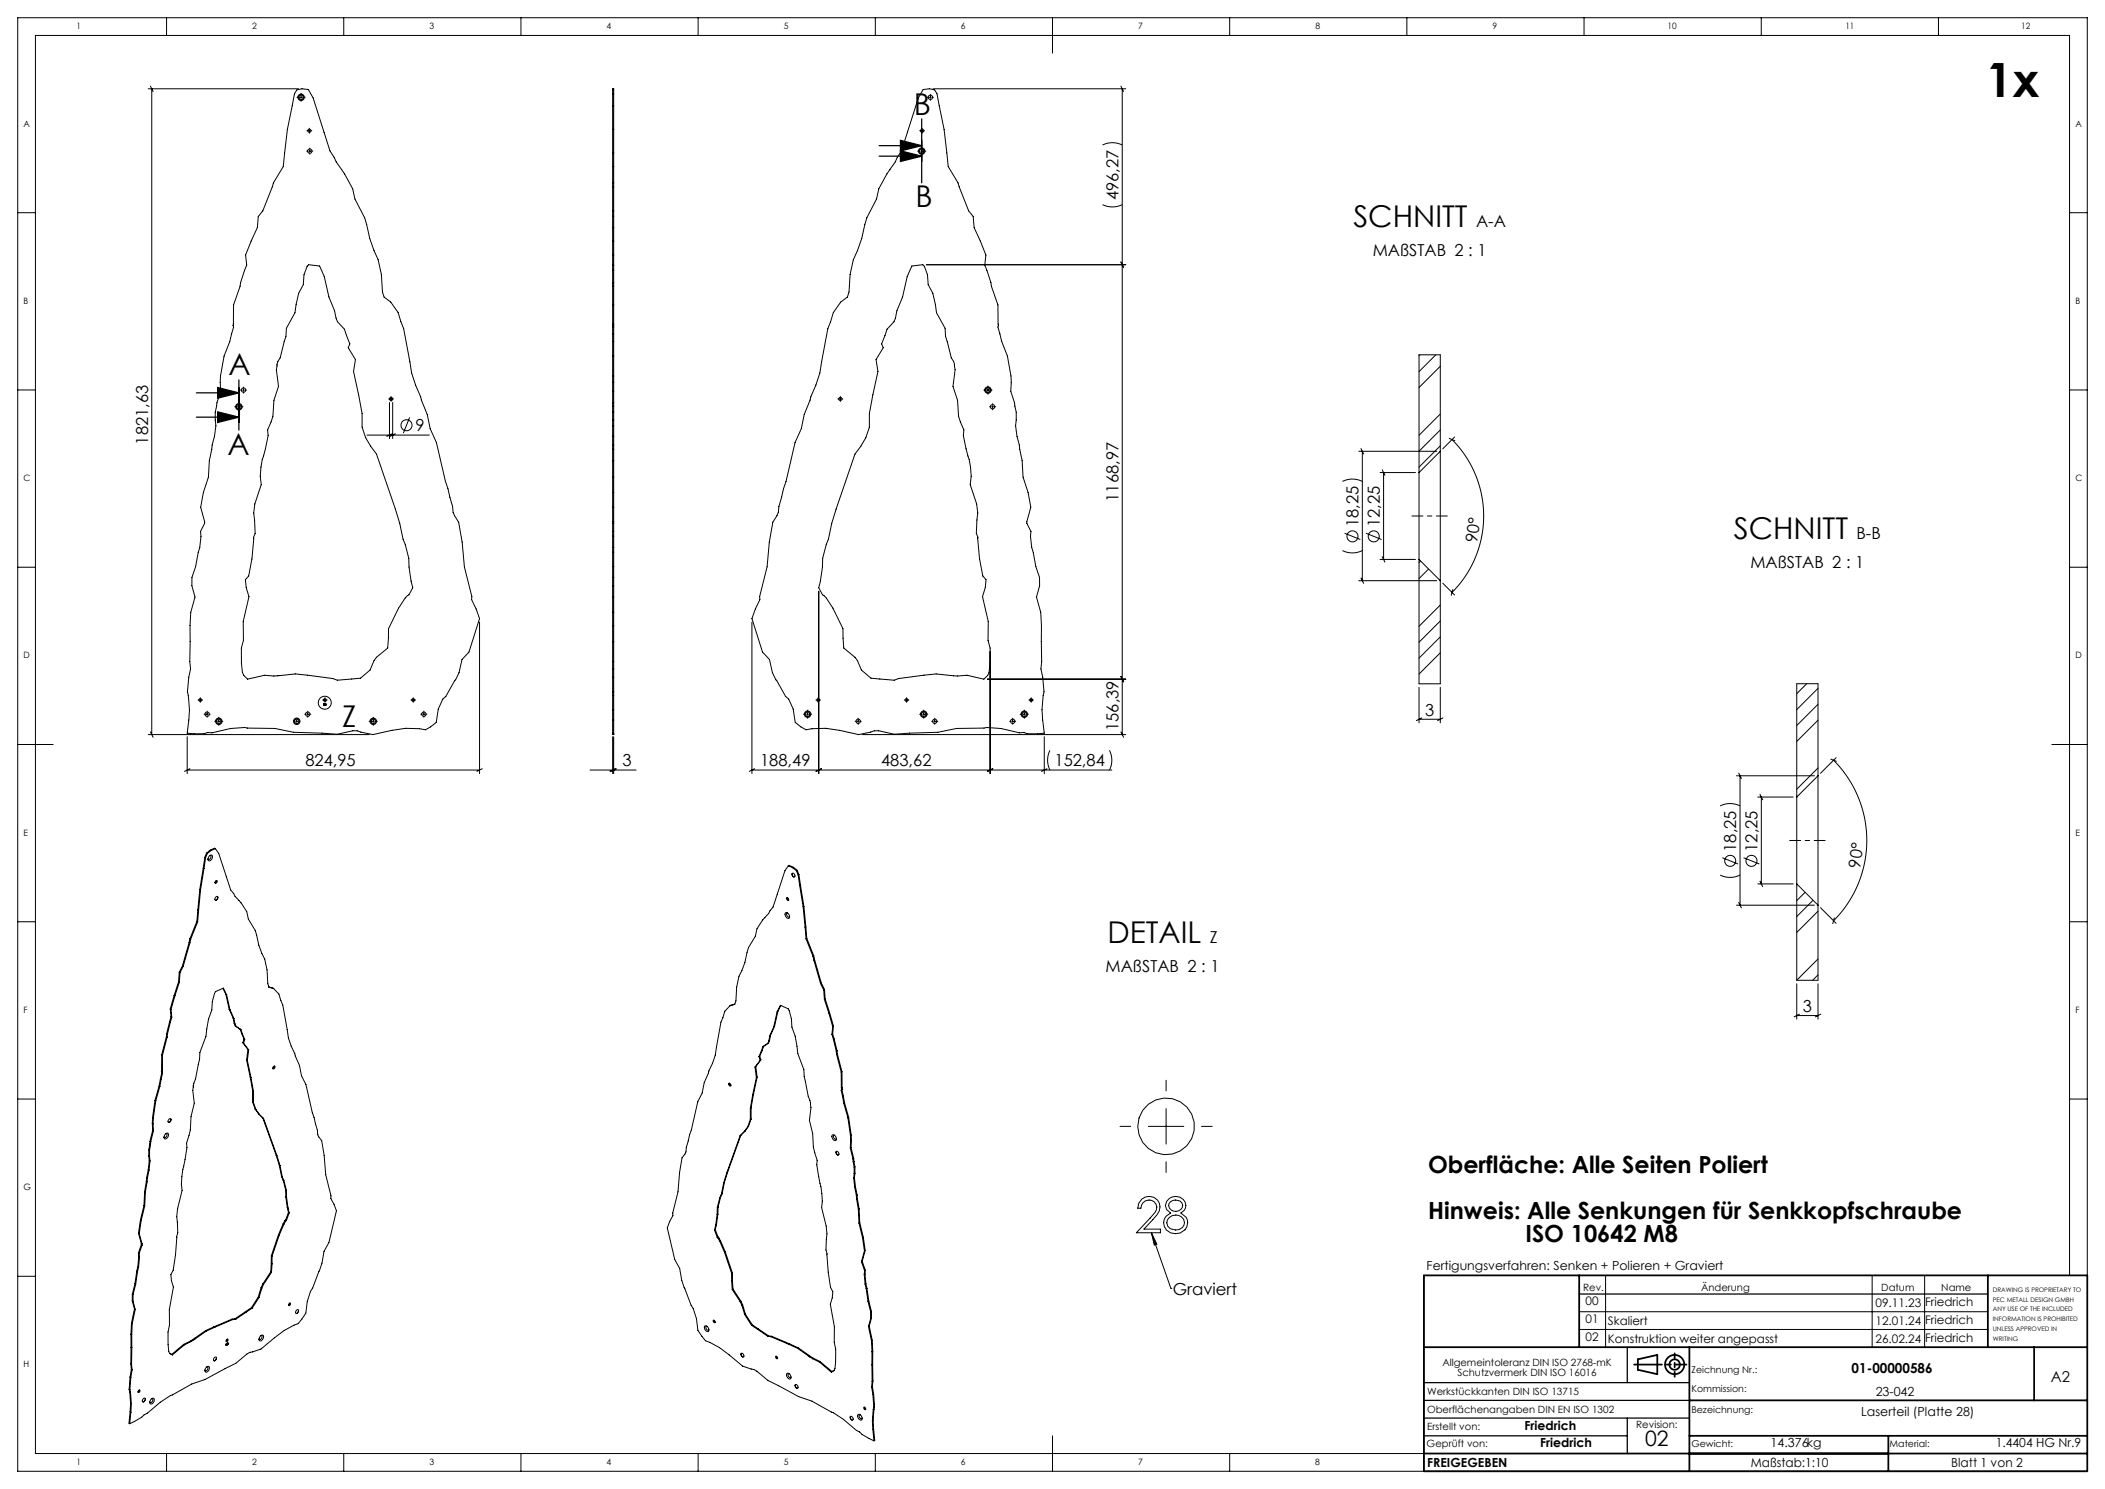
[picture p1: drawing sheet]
<svg xmlns="http://www.w3.org/2000/svg" width="594mm" height="420mm" viewBox="0 0 594 420" stroke-linecap="round" stroke-linejoin="round" font-family="sans-serif">
<g fill="none" stroke="#000" stroke-width=".28">
<path d="M47 5v5M97 5v5M147 5v5M197 5v5M247 5v5M297 5v10M347 5v5M397 5v5M447 5v5M497 5v5M547 5v5M41.8 25h42.4"/>
<path d="M42.4 24.3l.8 1.5M42.8 25v182.2M83.8 25.3l1.4-.3 1.8 .3 1.4 2.3 4.7 15 1.8 3.1 2.3 3.4 2.3 4.1 .7 3 2.7 5.2 1.4 5.8 2.4 6.1 .9 4.2 .3 4.9 .5 1.4 1.9 1.4 2.1 3 1.5 4.5 2.3 12.5 1.1 3.4 3.3 8.3 .8 4 1.7 3.9 2.6 11 2 7.1 .2 1.6 1.5 2.8 1 5.6 .6 7 2.1 8.4v.8l1.3 2.7 .9 2.7-3 9.4-1.9 2.1-.9 3.7-3.7 6.8-.8 .7-1.3 2.8-.6 3.8-3 2-1.7-.3-3.9-.1-3.9 .6-5.4 1.2-4.4-1.1h-1.2l-4.4 1-12.4-.5-5.2-1.1-7.8-.1-.8-.2-4 .3-5.2 1.2-1.2-.1-1 .4-4.8-.2a28 28 0 0 0 .1-11.7l.4-4.1 .5-2.3-.2-2.1 .2-13.9 1.2-4.3-.9-3.2 .1-2.3 1-3.1 1.2-5.4 .3-3.1-.1-1.4 1.1-2.3-1.1-4.5 .8-4.2 1.4-4.3 .3-4.7 1.4-6.8 .4-3a14.4 14.4 0 0 1 .3-6.5l1.1-3.2a26.2 26.2 0 0 1 2.5-14.1l1.1-4.1-.1-.4 .1-5.8 3.7-11.2-.3-2.9 3.3-7.7 .3-3.1 1.3-1.6 3-7.9 2.7-4.6a120.6 120.6 0 0 1 3.2-20.6zM83.8 27.4h.7M84.7 27.4h.5M85 26.3v.6M85 27.2v.5M85 27.9v.7M85.5 27.4h.6M86.6 36.9h.2M87 36.9h.5M87.3 36.2v.2"/>
<path d="M87.3 36.6v.5M87.3 37.4v.2M87.8 36.9h.2M172.9 25h.3v182.2h-.3zM172.9 36.5h.3M172.9 29.8h.3M172.9 26.4h.3M172.9 25.3h.3M259.5 36.9h.2M260 36.9h.5M260.2 36.2v.2M260.2 36.6v.5"/>
<path d="M260.2 37.4v.2M260.5 25.3l1.8-.3 1.4 .3 .7 1.1a120.5 120.5 0 0 1 3.2 20.6l2.7 4.6 3.1 7.9 1.2 1.6 .3 3.1 3.3 7.7-.3 2.9 3.7 11.2 .1 5.8-.1 .4 1.1 4.1a26.2 26.2 0 0 1 2.5 14.1 24.2 24.2 0 0 1 1.6 8.1l-.2 1.6 .4 3 1.4 6.8 .3 4.7 1.4 4.3 .8 4.2-1.1 4.5 1.1 2.3-.1 1.4 .3 3.1 1.2 5.4 1 3.1 .1 2.3-.9 3.2 1.2 4.3 .2 13.9-.2 2.1 .5 2.3 .4 4.1a28 28 0 0 0 .1 11.7l-4.8 .2-1-.4-1.2 .1-5.2-1.2-4-.3-.8 .2-7.8 .1-5.2 1.1-12.4 .5-4.4-1h-1.2l-4.4 1.1-5.4-1.2-3.9-.6-3.9 .1-1.7 .3-3-2-.6-3.8-1.2-2.8-.9-.7-3.7-6.8-.9-3.7-1.9-2.1-3-9.4 .9-2.7 1.3-2.7v-.8l2.1-8.4 .6-7 1-5.6 1.5-2.8 .2-1.6 2-7.1 2.6-11 1.7-3.9 .8-4 3.3-8.3 1.2-3.4 2.2-12.5 1.6-4.5 2-3 1.9-1.4 .5-1.4 .3-4.9 .9-4.2 2.4-6.1 1.4-5.8 2.7-5.2 .7-3 2.3-4.1 2.3-3.4 1.8-3.1 4.7-15zM260.7 36.9h.2M261.7 27.4h.3M262.3 27.4h.5M262.5 26.6v.3M262.5 27.2v.5M262.5 27.9v.4M263 27.4h.4M263.3 25h54.4M316.3 24.3l.8 1.5M316.7 25v182.2"/>
<path d="M5 60h5M86.5 42.6h.4M87.2 42.6h.5M87.4 41.8v.3M87.4 42.4v.5M87.4 43.1v.4M87.9 42.6h.4M172.9 59.5h.3M172.9 52.7h.3M172.9 51.6h.3M172.9 47h.3M172.9 43.1h.3"/>
<path d="M258.9 42.6h.7M259.8 42.6h.5M260.1 41.5v.6M260.1 42.4v.5M260.1 43.1v.7M260.6 42.6h.7M311.1 57.7a6.2 6.2 0 0 0 5.6 0M311.1 40.9a6.2 6.2 0 0 1 5.6 0M584 60h5M87.1 74.7l3.1 .3 1.3 3 1.3 5.8 1.6 3.9 .4 2 .4 1.1 2 2.1 1.5 4.1-.4 1.1 2 3.3-.5 3.4 2.4 11.8a14.3 14.3 0 0 0 4 11.5l6.6 19.5 .9 4.5 .6 1.4 1.1 4v2.4l1.1 5.9-1.1 2-1.1 .9-1.8 2.8-2.9 5.8-.2 5.5-3.2 2.6-.7 1-1.1 2.6-2.7 2.3-6.5 .6-1.3-.5-10.6-1.3-6 .6-2.7-.2-4.7 1.1-1.1-1.1-.4-.8-.3-2.6v-4.3l.6-2.1-.1-5.4 1.7-7-.8-2.6-.2-2.2 .9-1 .9-4.8 .4-6.1 .5-1.1-.4-5.8 .3-2.6 1.8-5.4a20 20 0 0 1 1.2-10.1l.8-3.7-.2-1.7 1.5-3.8 .3-4.5 1.3-3.9-.6-4.7a5.3 5.3 0 0 1 1.1-3.4l1.6-6.1 .1-2.2 2.4-4.4 1.1-5.5 1.3-2.4 .2-2.8 .9-2.4zM172.9 79.7h.3M172.9 76.3h.3"/>
<path d="M172.9 74.8h.3M172.9 71.9h.3M172.9 68h.3M172.9 64.2h.3M172.9 61.1h.3M257.3 75l3.1-.3 .4 .4 .9 2.4 .2 2.8 1.3 2.4 1.1 5.5 2.4 4.4 .1 2.2 1.6 6.1a5.3 5.3 0 0 1 1.1 3.4l-.6 4.7 1.3 3.9 .3 4.5 1.5 3.8-.2 1.7 .8 3.7a20.9 20.9 0 0 1 1.2 10.1l1.8 5.4 .3 2.6-.4 5.8 .5 1.1 .4 6.1 .9 4.8 .9 1-.2 2.2-.8 2.6 1.7 7-.1 5.4 .6 2.1v4.3l-.3 2.6-.4 .8-1.1 1.1-4.7-1.1a29.6 29.6 0 0 1-8.7-.4l-10.6 1.3-1.3 .5-6.5-.6-2.7-2.3-1.1-2.6-.7-1-3.2-2.6-.2-5.5-2.9-5.8-1.8-2.8-1.1-.9-1.1-2 1.1-5.9v-2.4l1.1-4 .6-1.4 .9-4.5 6.6-19.5a14.3 14.3 0 0 0 4-11.5l2.4-11.8-.5-3.4 2-3.3-.4-1.1 1.5-4.1 2-2.2 .4-1 .4-2 1.6-3.9 1.3-5.8zM261.4 74.7h56.3M316.3 73.9l.8 1.5M172.9 96.3h.3M172.9 94.2h.3M172.9 92.2h.3M172.9 91.8h.3"/>
<path d="M172.9 91.4h.3M172.9 86h.3M172.9 80.8h.3M5 110h5M66.2 114.7h.7M67.2 114.7h.5M67.4 113.6v.6M67.4 114.5v.5M67.4 115.2v.7M67.9 110h.3M67.9 114.7h.7M68.5 110h.5"/>
<path d="M68.7 109.2v.3M68.7 109.8v.5M68.7 110.5v.4M69.2 110h.4M109.7 112.5h.2M109.9 113.5v10.2M110.1 112.5h.5M110.4 111.8v.2M110.4 112.3v.5M110.4 113v.2M110.8 113.5v10.2M110.9 112.5h.2"/>
<path d="M115.6 117.7l-1.8 4.5M172.9 118.5h.3M172.9 116.3h.3M172.9 114.6h.3M172.9 113.6h.3M172.9 110.4h.3M172.9 107.9h.3M172.9 106h.3M172.9 100.5h.3M236.4 112.5h.2M236.9 112.5h.5M237.1 111.8v.2"/>
<path d="M237.1 112.3v.5M237.1 113v.2M237.6 112.5h.2M277.6 110h.7M278.5 110h.5M278.8 108.9v.6M278.8 109.8v.5M278.8 110.5v.7M279.2 114.7h.4M279.3 110h.6M279.8 114.7h.5M280.1 113.9v.3"/>
<path d="M280.1 114.5v.5M280.1 115.2v.4M280.6 114.7h.4M400.7 100.1l-.3 .2M405.2 100.1l-4.8 4.7M406.4 116.8l-6 6M406.4 103.3l-6 6M584 110h5M103.6 122.7h17.6M110.7 122.3l-1.6 .8M111.6 122.3l-1.6 .8M172.9 138.9h.3"/>
<path d="M172.9 134.6h.3M172.9 129.9h.3M172.9 126.7h.3M172.9 125.6h.3M172.9 123.1h.3M172.9 120.1h.3M378.8 135.8a6.3 6.3 0 0 1 5.6 0M383.4 127.3h22M384 126.5l.8 1.6M384.4 127.3v36.5M389.4 133.3h10M390 132.5l.8 1.6"/>
<path d="M390.4 133.3v24.5M400.4 133.3v24.5M406.4 121.3l-6 6M406.4 125.8l-6 6M406.4 127.3v-27.2h-6v33.2M406.4 127.3v36.5M406.4 127.3l-6 6M408.9 123.7l1.6 .6M409.7 124a30.5 30.5 0 0 1 0 43.1M410.4 123.3l-3.3 3.3M5 160h5M172.9 159.8h.3"/>
<path d="M172.9 155.8h.3M172.9 154.4h.3M172.9 151.3h.3M172.9 149.9h.3M172.9 147.6h.3M172.9 143.1h.3M172.9 147.2h.3M378.8 155.3a6.3 6.3 0 0 0 5.6 0M379.4 150.4l4.5 1.8M385.4 150.4l4.5 1.8M389.4 157.8h10M390 157l.8 1.6"/>
<path d="M400.4 157.8v35.1h6v-29.1M400.4 157.8l6 6M400.9 158.3l-.5 .4M584 160h5M135.3 175.5v42.7M172.9 176.4h.3M172.9 172.7h.3M172.9 168.4h.3M172.9 165.2h.3M172.9 162.9h.3M212.2 175.5v42.7M231 166.8v51.4"/>
<path d="M383.4 163.8h22M384 163l.8 1.6M403.1 160.5l-2.7 2.7M406.4 170.7l-6 6M406.4 175.2l-6 6M406.4 179.6l-6 6M407.1 164.5l3.3 3.3M410 166.3l-.5 1.6M55.9 197.5h.1M56.3 197.5h.5M56.5 196.8v.2M56.5 197.2v.5"/>
<path d="M56.5 198v.1M57 197.5h.2M91 197.5h.2M91.4 197.5h.5M91.5 198.7v-.2l-.2 .1 .2-.2 .1 .3-.3 .3h.3l-.2-.1M91.7 198.6v-.1a.24 .24 0 0 1 .3 .2 .24 .24 0 0 1-.2 .3M91.7 198.6l.1 .4M91.7 196.8v.2M91.7 197.2v.5M91.7 198v.1M92.2 197.5h.1M116 197.5h.1"/>
<path d="M116.4 197.5h.5M116.6 196.8v.2M116.6 197.2v.5M116.6 198v.1M117.1 197.5h.2M172.9 195.1h.3M172.9 191h.3M172.9 196.2h.3M172.9 188.7h.3M172.9 186.6h.3M172.9 181h.3M230.2 197.5h.2"/>
<path d="M230.6 197.5h.5M230.9 196.8v.2M230.9 197.2v.5M230.9 198v.1M231.4 197.5h.1M255.2 197.5h.1M255.6 197.5h.5M255.8 196.8v.2M255.8 197.2v.5M255.8 198v.1M256.3 197.5h.2M278.6 191.6h39.1"/>
<path d="M279.4 183.8v34.4M290.3 197.5h.2M290.7 197.5h.5M291 196.8v.2M291 197.2v.5M291 198v.1M291.5 197.5h.1M316.3 190.8l.8 1.5M400.4 193.9v10M406.4 184.1l-6 6M406.4 193.9v10M509.8 192.9l-2.8 2.8"/>
<path d="M513 194.2l-6 6M513 198.7l-6 6M5 210h10M41.8 207.2h62.4M42.4 206.4l.8 1.6M52.8 207.8v10.4M52.8 217.2h82.5M53.6 216.8l-1.5 .8M57.6 201.5h.4M58.2 201.5h.5M58.5 200.6v.4M58.5 201.2v.5"/>
<path d="M58.5 202v.3M59 201.5h.3M60.6 203.5h.6M61.5 203.5h.5M61.7 202.3v.7M61.7 203.2v.5M61.7 204v.6M62.2 203.5h.7M82.9 203.5h.3M83.5 203.5h.5M83.7 202.6v.4M83.7 203.2v.5"/>
<path d="M83.7 204v.3M84.2 203.5h.4M86 201.5h.3M86.6 201.5h.5M86.8 200.6v.4M86.8 201.2v.5M86.8 202v.3M87.3 201.5h.4M104.2 203.5h.6M105.1 203.5h.5M105.3 202.3v.7M105.3 203.2v.5"/>
<path d="M105.3 204v.6M105.8 203.5h.7M118.7 201.5h.4M119.4 201.5h.5M119.6 200.6v.4M119.6 201.2v.5M119.6 202v.3M120.1 201.5h.4M136.1 216.8l-1.5 .8M166.5 217.2h13M172.9 207.8v10.4M172.9 206.8h.3"/>
<path d="M172.9 203.1h.3M172.9 207h.3M172.9 200.2h.3M172.9 207.1h.3M173.2 207.8v10.4M173.6 216.8l-1.5 .8M173.9 216.8l-1.5 .8M212.2 217.2h101.5M212.9 216.8l-1.5 .8M226.7 201.5h.7M227.6 201.5h.5M227.9 200.3v.7"/>
<path d="M227.9 201.2v.5M227.9 202v.6M228.4 201.5h.7M231.8 216.8l-1.5 .8M241.3 203.5h.4M241.9 203.5h.5M242.2 202.6v.4M242.2 203.2v.5M242.2 204v.3M242.7 203.5h.3M243.3 207.2h74.4M259.5 201.5h.7"/>
<path d="M260.4 201.5h.5M260.7 200.3v.7M260.7 201.2v.5M260.7 202v.6M261.2 201.5h.6M262.9 203.5h.4M263.5 203.5h.5M263.8 202.6v.4M263.8 203.2v.5M263.8 204v.3M264.3 203.5h.3M280.2 216.8l-1.6 .8"/>
<path d="M284.9 203.5h.4M285.5 203.5h.5M285.8 202.6v.4M285.8 203.2v.5M285.8 204v.3M286.3 203.5h.3M287.9 201.5h.6M288.8 201.5h.5M289 200.3v.7M289 201.2v.5M289 202v.6M289.5 201.5h.7"/>
<path d="M294.7 207.8v10.4M295.4 216.8l-1.5 .8M296.3 211.7a6.2 6.2 0 0 0 0 5.5M313.1 211.7a6.2 6.2 0 0 1 0 5.5M316.3 206.4l.8 1.6M400.4 202.9h6M401.2 202.5l-1.5 .8M407.2 202.5l-1.5 .8M490 218.8h22M490.6 218.1l.8 1.5M491 218.8v36.5M513 218.8v-25.9h-6v31.9"/>
<path d="M513 218.8v36.5M513 218.8l-6 6M513 216.6l-6 6M513 203.1l-6 6M516.6 214.1l1.6 .6M517.4 214.4a32 32 0 0 1 0 45.3M518.1 213.7l-4.4 4.4M579 210h10M59.3 239.8l.2 .1M59.3 239.8l-1 .9M59.5 239.9l-1 .9M60.8 239.4l-1.3 .5"/>
<path d="M60.8 239.4l.9 1.4 3.4 10.2 1.2 1.8 1.7 1.9 1.6 2.4 .5 2.1 1.9 3.2 1 4.2 1.7 3.9 .7 3.1 .2 3.9 .3 1 1.3 .3M60.8 239.4l-.2-.1-1.3 .5M485.4 227.3a6.3 6.3 0 0 1 5.6 0M496 224.8h10M496.6 224.1l.8 1.5M497 224.8v24.5M507 224.8v24.5M5 260h5M55.6 259.9l.2 .1M55.6 259.9l-2 4.9M55.8 256.6l.2 .1M55.8 256.6l-.2 3.3"/>
<path d="M56 256.7l-.2 3.3M56.4 250.9l.2 .1M56.4 250.9l-.6 5.7M56.6 251l-.6 5.7M57.4 244.8l.2 .2M57.4 244.8l-1 6.1M57.6 245l-1 6M57.8 241.8l.2 .2M57.8 241.8l-.4 3M58 242l-.4 3M58.3 240.7l.2 .1M58.3 240.7l-.5 1.1"/>
<path d="M58.5 240.8l-.5 1.2M59.1 241.5a.52 .52 0 0 1 .8-.2 .52 .52 0 0 1 0 .8l-.1 .2a.61 .61 0 0 1-.9 .5 .61 .61 0 0 1 0-1.1zM59.2 241.3a.52 .52 0 0 1 .2 .8 .52 .52 0 0 1-.7 .1M60.8 248.5a.29 .29 0 0 1 .5 0 .29 .29 0 0 1-.1 .4 .3 .3 0 0 1-.5 .2 .3 .3 0 0 1 .1-.5zM60.9 253a.4 .4 0 0 1 .7 .1 .4 .4 0 0 1-.3 .6 .38 .38 0 0 1-.6 .2 .38 .38 0 0 1 0-.6zM61.1 248.3l-.4 .7M61.5 253l-.5 .9M221.6 257.5a.95 .95 0 0 1 1 .5 .95 .95 0 0 1-.1 1.1l-.8-.6zM222 253.2l.5 .2a.32 .32 0 0 1 .1 .4 .32 .32 0 0 1-.4 .2 .32 .32 0 0 1-.2-.4zM222.2 253.2l.4 .7M222.3 257.6a.52 .52 0 0 0-.2 .7 .52 .52 0 0 0 .7 .2M222.5 244.2l-1 1.4-3.4 10.3-1.2 1.8-1.7 1.8-1.6 2.5-.4 2.1-2 3.2-1 4.1-1.7 4-.6 3-.2 3.9-.4 1"/>
<path d="M222.5 244.2l1.2 .6M222.5 244.2l.2-.1 1.2 .6M223.5 246.5l.5 .9M223.6 246.3h.3l.3 .4a.41 .41 0 0 1 0 .7 .41 .41 0 0 1-.6-.4zM223.7 244.8l1 .8M223.9 244.7l-.2 .1M223.9 244.7l1.1 .8M224.7 245.6l.5 1.2M225 245.5l-.3 .1M225 245.5l.4 1.2M225.2 246.8l.5 3M225.4 246.7l-.2 .1"/>
<path d="M225.4 246.7l.5 3M225.7 249.8l.9 6M225.9 249.7l-.2 .1M225.9 249.7l.9 6M226.6 255.8l.6 5.8M226.8 255.7l-.2 .1M226.8 255.7l.6 5.7M485.4 246.8a6.3 6.3 0 0 0 5.6 0M486 241.9l4.5 1.8M490 255.3h22M490.6 254.6l.8 1.5M492 241.9l4.5 1.8"/>
<path d="M496 249.3h10M496.6 248.6l.8 1.5M507 249.3v27.2h6v-21.2M507 249.3l6 6M507.1 249.4l-.1 .2M509.4 251.7l-2.4 2.3M511.6 253.9l-4.6 4.6M513 257l-6 6M513.7 256l4.4 4.4M517.6 258.9l-.4 1.6M584 260h5M50.4 276.9l.2 .2"/>
<path d="M50.4 276.9l-1.3 3.9M50.6 274.3l.2 .1M50.6 274.3l-.2 2.6M50.6 277.1l-1.2 3.8M50.8 274.4l-.2 2.7M51.5 272.5l.2 .1M51.5 272.5l-.9 1.8M51.7 272.6l-.9 1.8M53.4 265.8l.2 .2M53.4 265.8l-1.9 6.7M53.6 266l-1.9 6.6M53.6 264.8l.2 .1"/>
<path d="M53.6 264.8l-.2 1M53.8 264.9l-.2 1.1M55.8 260l-2 4.9M62.9 278.8l.8 1.7M75.9 278.4l1.3 .4M77.2 278.8l1.5 1.6 1.1 3.1 1.6 9.3 3.1 7.7 .6 3 1.2 2.4 1.8 8 1.5 4.9 .1 1.3 1.1 1.6 .7 4.2 .4 5.4 1.5 6v.8l1.5 3.4-2.1 9-1.4 2.5a34 34 0 0 1-3.8 11.3l-.9 2.8-.4 3.3-2.1 2.9-4 2-6.5 5.2-3.2 .9-.8 .5-3.2 2.6-8.7 4.6-3.7 1.3a47.6 47.6 0 0 0-12.5 8.2l-.9 .5-.7 .7-3.4 1.8M227.2 261.6l.3 3.2M227.4 261.4l-.2 .2M227.4 261.4l.3 3.3M227.5 264.8l1.9 4.9M227.7 264.7l-.2 .1M227.7 264.7l1.9 4.9"/>
<path d="M229.4 269.7l.2 1.1M229.6 269.6l-.2 .1M229.6 269.6l.3 1.1M229.6 270.8l1.9 6.6M229.9 270.7l-.3 .1M229.9 270.7l1.9 6.6M231.5 277.4l.9 1.8M231.8 277.3l-.3 .1M231.8 277.3l.9 1.8M232.4 279.2l.2 2.7M232.7 279.1l-.3 .1M232.7 279.1l.1 2.7"/>
<path d="M507 277.5v10M513 277.5v10M513 270.5l-6 6M513 275l-1.5 1.5M45.6 297.5l.3 .1M45.6 297.5v4.4M45.9 297.6l-.1 4.4M46.9 292.4l.3 .2M46.9 292.4l-1.3 5.1M47 291.6l.2 .1M47 291.6l-.1 .8M47.2 292.6l-1.3 5"/>
<path d="M47.2 291.7v.9M47.8 288.3l.2 .1M47.8 288.3l-.8 3.3M48 284.6l.3 .1M48 284.6l.3 2.2M48 288.4l-.8 3.3M48.3 284.7l.2 2.2M48.3 286.8l.2 .1M48.3 286.8l-.5 1.5M48.5 286.9l-.5 1.5M49.1 280.8l.3 .1M49.1 280.8l-1.1 3.8"/>
<path d="M49.4 280.9l-1.1 3.8M63.7 280.5l.3 .1M63.7 280.5l1 4.2M64 280.6l-1-1.9-2.2 1-.3 .5-.6 2.3-.1 2.4-1 2.5-.7 4.9-1.7 4.6a46 46 0 0 1-1.9 9.4l-.1 1.3 .4 3.6-.9 3.7-.2 3.8-1.1 3.8 .2 1.2-.6 3.4a23.9 23.9 0 0 0-.8 8.7l-1.3 5.2-.2 2.2a11.4 11.4 0 0 1 0 5.9l-.4 4.9-.6 4.3-.7 1.2 .2 1.7 .5 1.8-1.1 6.4v4.3a16 16 0 0 0 .1 8.1l.8 .4M64 280.6l.9 4.2M64.7 284.7l.2 .1M64.7 284.7l1.1 2.5M64.9 284.8l1.1 2.5M65.8 287.2l.2 .1M65.8 287.2l.3 1.5M66 287.3l.3 1.5M66.1 288.7l.2 .1"/>
<path d="M66.1 288.7l.3 .7M66.3 288.8l.3 .7-.2-.1M66.4 289.4l1.6 1M68 290.4l.4 1.3M68 290.4l-.2-.1 .4 1.2M68.2 291.5l.2 .2M68.2 291.5l.6 1.6M68.4 291.7l.7 1.5M68.5 294.1l.2 .2M68.5 294.1l1.5 1.9M68.7 294.3l1.5 1.8M68.8 293.1l.3 .1"/>
<path d="M68.8 293.1l-.3 1M69.1 293.2l-.4 1.1M69.6 299l.2 .1M69.6 299l1 4.8M69.8 299.1l1 4.8M70 296l.2 .1M70 296l-.4 3M70.2 296.1l-.4 3M206 283.7l-1.5 1.5-1.1 3.1-1.6 9.3-3.1 7.8-.5 2.9-1.3 2.5-1.8 7.9-1.4 4.9-.1 1.3-1.1 1.7-.7 4.1-.5 5.5-1.5 6 .1 .7-1.6 3.4 2.1 9 1.4 2.5a34 34 0 0 0 3.8 11.3l.9 2.9 .4 3.2 2.2 3 3.9 1.9 6.6 5.2 3.1 1 .9 .5 3.1 2.6 8.7 4.6 3.7 1.2a47.6 47.6 0 0 1 12.6 8.3l.9 .4 .7 .7 3.3 1.8M206.2 283.6l-.2 .1M207.4 283.2l-1.4 .5M214.2 298l.3 1.1"/>
<path d="M214.4 297.9l-.2 .1M214.4 297.9l.3 1.1M214.5 299.1l-1.4 1.9M214.7 299l-.2 .1M214.7 299l-1.4 1.9M214.8 296.5l-.6 1.5M215 296.4l-.2 .1M215 296.4l-.6 1.5M215.3 295.3l-.5 1.2M215.5 295.1l-.2 .2M215.5 295.1l-.5 1.3M216.6 294.3l-1.3 1"/>
<path d="M216.9 294.2l-.3 .1M216.9 294.2l-1.4 .9M216.9 293.7l-.3 .6M217.1 293.6l-.2 .1M217.1 293.6l-.2 .6M217.2 292.1l-.3 1.6M217.4 292l-.2 .1M217.4 292l-.3 1.6M218.4 289.6l-1.2 2.5M218.6 289.5l-.2 .1M218.6 289.5l-1.2 2.5M219.3 285.4l.9-1.8 2.2 .9 .3 .6 .6 2.3 .2 2.3 .9 2.6 .7 4.9 1.7 4.5a46 46 0 0 0 1.9 9.4l.1 1.3-.4 3.6 .9 3.8 .2 3.7 1.1 3.8-.1 1.3 .5 3.3a23.9 23.9 0 0 1 .9 8.7l1.2 5.2 .3 2.2a11.4 11.4 0 0 0-.1 5.9l.4 4.9 .7 4.3 .6 1.2-.1 1.8-.6 1.8 1.1 6.3v4.4a16 16 0 0 1-.1 8l-.7 .4"/>
<path d="M219.3 285.4l-.9 4.2M219.5 285.3l-.2 .1M219.5 285.3l-.9 4.2M220.3 283.6l-.8 1.7M232.6 281.9l1.3 3.8M232.8 281.8l-.2 .1M232.8 281.8l1.3 3.8M233.9 285.7l1.1 3.9M234.1 285.6l-.2 .1M234.1 285.6l1.1 3.8M234.8 291.8l.4 1.4M235 291.6l-.2 .2"/>
<path d="M235 291.6l.4 1.5M235 289.6l-.2 2.2M235.2 293.2l.8 3.3M235.2 289.4l-.2 .2M235.2 289.4l-.2 2.2M235.4 293.1l-.2 .1M235.4 293.1l.8 3.3M236 296.5l.1 .9M236.1 297.4l1.3 5M236.2 296.4l-.2 .1M236.2 296.4l.1 .9M236.3 297.3l-.2 .1"/>
<path d="M236.3 297.3l1.3 5M507 286.5h6M507.8 286.1l-1.5 .7M513.8 286.1l-1.5 .7M5 310h5M43 316.9l.2 .1M43 316.9l.1 2M43 315.3l.3 .2M43 315.3v1.6M43.1 318.9l.2 .1M43.1 318.9l-.8 3M43.2 317l.1 2"/>
<path d="M43.3 315.5l-.1 1.5M43.3 319l-.8 3M43.7 310.4l.3 .1M43.7 310.4l-.7 4.9M44 310.5l-.7 5M44.9 306.3l.2 .2M44.9 306.3l-1.2 4.1M45.1 306.5l-1.1 4M45.3 304.4l.2 .1M45.3 304.4l-.4 1.9M45.5 304.5l-.4 2M45.5 302.3l.2 .1"/>
<path d="M45.5 302.3l.2 .3M45.6 301.9l.2 .1M45.6 301.9l-.1 .4M45.7 302.6l.2 .1M45.7 302.6l-.4 1.8M45.7 302.4l.2 .3M45.8 302l-.1 .4M45.9 302.7l-.4 1.8M46.7 319.9a.52 .52 0 0 1 .8-.2 .52 .52 0 0 1 0 .8l-.1 .2a.61 .61 0 0 1-.9 .5 .61 .61 0 0 1 0-1zM46.8 319.8a.52 .52 0 0 1 .2 .7 .52 .52 0 0 1-.7 .2M47.7 315.7a.4 .4 0 0 1 .6 0 .4 .4 0 0 1-.2 .6 .38 .38 0 0 1-.6 .3 .38 .38 0 0 1 0-.7zM48.3 315.7l-.5 .9"/>
<path d="M70.6 303.8l.2 .1M70.6 303.8l.7 3.9M70.8 303.9l.7 3.9M71.3 307.7l.2 .1M71.3 310.8l.2 .1M71.3 307.7v3.1M71.3 310.8l.7 2M71.5 310.9l.7 2.1M71.5 307.8v3.1M72 312.8l.2 .2M72 312.8l1 1.4M72.2 313l1 1.3"/>
<path d="M73 314.2l.2 .1M73 314.2l1.2 1.2M73.2 314.3l1.2 1.2M74.2 315.4l.2 .1M74.2 315.4l3.7 10.5M74.4 315.5l3.7 10.5M77.2 300.9a.29 .29 0 0 1 .4-.1 .29 .29 0 0 1-.1 .5 .3 .3 0 0 1-.5 .2 .3 .3 0 0 1 .1-.5zM77.4 300.7l-.4 .7M205.7 305.6l.5 .2a.32 .32 0 0 1 .1 .4 .32 .32 0 0 1-.4 .2 .32 .32 0 0 1-.2-.4zM205.9 305.5l.3 .7M210 319.2l-1.1 1.1M210.2 319.1l-.2 .1"/>
<path d="M210.2 319.1l-1.1 1.1M211 317.8l-1 1.4M211.2 317.7l-.2 .1M211.2 317.7l-1 1.4M211.7 312.6v3.2M211.7 315.8l-.7 2M211.9 312.5l-.2 .1M211.9 315.7l-.2 .1M211.9 312.5v3.2M211.9 315.7l-.7 2M212.4 308.7l-.7 3.9M212.6 308.6l-.2 .1"/>
<path d="M212.6 308.6l-.7 3.9M213.1 301l.3 2.9M213.3 300.9l-.2 .1M213.3 300.9l.4 2.9M213.4 303.9l-1 4.8M213.7 303.8l-.3 .1M213.7 303.8l-1.1 4.8M237.4 307.5l.4 1.8M237.4 302.4v4.5M237.4 306.9l.1 .3M237.5 307.2l-.1 .3M237.6 307.4l-.2 .1"/>
<path d="M237.6 307.4l.4 1.8M237.6 302.3l-.2 .1M237.6 302.3v4.4M237.6 306.7l-.2 .2M237.6 306.7l.1 .4M237.7 307.1l-.2 .1M237.7 307.1l-.1 .3M237.8 309.3l.3 2M238 309.2l-.2 .1M238 309.2l.3 2M238.1 311.3l1.2 4M238.3 311.2l-.2 .1"/>
<path d="M238.3 311.2l1.2 4M239.3 315.3l.7 5M239.5 315.2l-.2 .1M239.5 315.2l.7 5M316.1 317.7h3M324.1 317.7h10M329.1 304.7v3M329.1 312.7v10M339.1 317.7h3M584 310h5M40.8 336.1l.2 .2M40.8 336.1l-.2 3.9"/>
<path d="M41 336.3l-.2 3.9M41.3 333.2l.2 .2M41.3 333.2l-.5 2.9M41.4 332.2l.2 .2M41.4 332.2l-.1 1M41.5 333.4l-.5 2.9M41.6 332.4l-.1 1M41.8 330l.2 .1M41.8 330l-.4 2.2M42 326.1l.2 .1M42 326.1l.1 1.2M42 324.3l.2 .1"/>
<path d="M42 324.3v1.8M42 330.1l-.4 2.3M42.1 327.3l.2 .2M42.1 327.3l-.3 2.7M42.2 326.2l.1 1.3M42.2 324.4v1.8M42.3 322.7l.2 .2M42.3 322.7l-.3 1.6M42.3 321.9l.2 .1M42.3 321.9v.8M42.3 327.5l-.3 2.6M42.5 322.9l-.3 1.5"/>
<path d="M42.5 322v.9M77.9 325.9l.2 .1M77.9 325.9l.9 2.7M78.1 326l.9 2.8M78.8 328.6l.2 .2M78.8 328.6l.7 3.3M79 328.8l.7 3.2M79.5 331.9l.2 .1M79.5 331.9l.4 1M79.7 332l.4 1M79.9 332.9l.2 .1M79.9 332.9l.7 2.8"/>
<path d="M80.1 333l.7 2.8M80.6 335.7l.2 .1M80.6 335.7l.1 1.9M80.7 337.6l.2 .2M80.7 337.6l.4 3M80.8 335.8l.1 2M80.9 337.8l.4 3M203.1 337.8l-.7 2.8M203.3 337.7l-.2 .1M203.3 337.7l-.7 2.8M203.6 336.9l-.5 .9M203.8 336.7l-.2 .2"/>
<path d="M203.8 336.7l-.5 1M204.2 333.6l-.6 3.3M204.4 333.5l-.2 .1M204.4 333.5l-.6 3.2M205.1 330.8l-.9 2.8M205.3 330.7l-.2 .1M205.3 330.7l-.9 2.8M208.9 320.3l-3.8 10.5M209.1 320.2l-.2 .1M209.1 320.2l-3.8 10.5M234.9 320.2a.95 .95 0 0 1 .9 .4 .95 .95 0 0 1-.1 1.1l-.8-.5zM235.5 320.2a.52 .52 0 0 0-.2 .8 .52 .52 0 0 0 .7 .1"/>
<path d="M235.9 324.9l.5 .9M236 324.8h.4l.2 .3a.41 .41 0 0 1 0 .7 .41 .41 0 0 1-.6-.4zM239.9 323.8l.8 3.1M240 320.3v1.5M240 321.8l-.1 2M240.2 323.7l-.3 .1M240.2 323.7l.7 3.1M240.2 320.2l-.2 .1M240.2 320.2l.1 1.5M240.3 321.7l-.3 .1M240.3 321.7l-.1 2M240.7 326.9l.1 .8"/>
<path d="M240.8 327.7l.2 1.6M240.9 332.3l.3 2.6M240.9 326.8l-.2 .1M240.9 326.8l.1 .8M241 327.6l-.2 .1M241 327.6l.2 1.5M241 329.3v1.8M241 331.1l-.1 1.2M241.1 332.2l-.2 .1M241.1 332.2l.3 2.6M241.2 334.9l.5 2.3M241.2 329.1l-.2 .2"/>
<path d="M241.2 329.1v1.8M241.2 330.9l-.2 .2M241.2 330.9l-.1 1.3M241.4 334.8l-.2 .1M241.4 334.8l.5 2.3M241.7 337.2v1M241.7 338.2l.5 2.9M241.9 337.1l-.2 .1M241.9 337.1v1M241.9 338.1l-.2 .1M241.9 338.1l.5 2.9M322.2 338.2a3.1 3.1 0 0 1 4.3 .1 3.1 3.1 0 0 1 0 4.3l-3.7 4.1h4.7v1h-6.8l5.2-5.7a2.22 2.22 0 0 0-1.1-3.5 2.22 2.22 0 0 0-2.9 2.3h-.9l.3-1.4z"/>
<path d="M329.1 327.7v3M330 338a2.83 2.83 0 0 1 3.2-.2 2.83 2.83 0 0 1 1.3 3l-.4 .6-.9 .8 1.5 1.2a3.1 3.1 0 0 1-3 4.6 3 3 0 0 1-3.2-2.3 3 3 0 0 1 1.8-3.5l-1.1-1-.3-1.2 .3-1.1zM330.3 339a2.17 2.17 0 0 1 3.4 1 2.02 2.02 0 0 1-1.9 1.7 2.02 2.02 0 0 1-2-1.7zM5 360h5M38.6 358.6l.2 .1M38.6 358.6l-.5 3.5M38.8 358.7l-.5 3.5M38.9 357.2l.2 .2M38.9 357.2l-.3 1.4M39.1 353.5l.2 .1M39.1 353.5v1M39.1 347.9l.2 .1"/>
<path d="M39.1 347.9l.8 2.8M39.1 357.4l-.3 1.3M39.1 354.5l.3 .2M39.1 354.5l-.2 2.7M39.3 353.6l.1 1.1M39.3 348l.8 2.9M39.4 354.7l-.3 2.7M39.6 344.2l.2 .1M39.6 344.2l-.5 3.7M39.8 344.3l-.5 3.7M39.9 351.1l.2 .2M39.9 351.1l-.8 2.4"/>
<path d="M39.9 350.7l.2 .2M39.9 350.7v.4M40.1 351.3l-.8 2.3M40.1 350.9v.4M40.6 340l.2 .2M40.6 340l-1 4.2M40.8 340.2l-1 4.1M76.4 358.8l.2 .1M76.4 358.8l-2.2 3.4M76.5 356.4l.3 .1M76.5 356.4l-.1 2.4M76.6 354.2l.2 .1"/>
<path d="M76.6 354.2l-.1 2.2M76.6 358.9l-2.2 3.4M76.8 356.5l-.2 2.4M76.8 354.3v2.2M78.6 348.3l.2 .1M78.6 348.3l-2 5.9M78.8 348.4l-2 5.9M79.9 345.2l.2 .1M79.9 345.2l-1.3 3.1M80.1 345.3l-1.3 3.1M80.4 344.4l.2 .1M80.4 344.4l-.5 .8"/>
<path d="M80.6 344.5l-.5 .8M80.6 344l.3 .2M80.6 344l-.2 .4M80.9 344.2l-.3 .3M81.1 340.6l.2 .2M81.1 340.6l.3 1.4M81.3 340.8l.3 1.3M81.4 342l.2 .1M81.4 342l-.8 2M81.6 342.1l-.7 2.1M201.6 346.9l.8 2.1M201.8 346.8l-.2 .1"/>
<path d="M201.8 346.8l.8 2.1M202 345.6l-.4 1.3M202.2 345.5l-.2 .1M202.2 345.5l-.4 1.3M202.4 342.6l-.4 3M202.4 349l.3 .3M202.4 340.6v2M202.6 342.5l-.2 .1M202.6 342.5l-.4 3M202.6 348.9l-.2 .1M202.6 348.9l.3 .3M202.6 340.5l-.2 .1"/>
<path d="M202.6 340.5v2M202.7 349.3l.4 .9M202.9 349.2l-.2 .1M202.9 349.2l.4 .9M203.1 350.2l1.4 3.1M203.3 350.1l-.2 .1M203.3 350.1l1.4 3M204.5 353.3l2 5.9M204.7 353.1l-.2 .2M204.7 353.1l2 5.9M206.5 359.2v2.1M206.7 359l-.2 .2"/>
<path d="M206.7 359v2.2M242.2 341.1l.2 3.9M242.4 345l1 4.1M242.4 341l-.2 .1M242.4 341l.2 3.9M242.6 344.9l-.2 .1M242.6 344.9l1 4.1M243.1 355.7l.1 .4M243.2 356.1l.8 2.3M243.4 355.6l-.3 .1M243.4 355.6v.4M243.4 356l-.2 .1"/>
<path d="M243.4 356l.8 2.3M243.4 349.1l.5 3.7M243.6 349l-.2 .1M243.6 349l.5 3.7M243.9 359.5l.2 2.7M243.9 352.8l-.8 2.9M244 358.4l-.1 1.1M244.1 359.4l-.2 .1M244.1 359.4l.2 2.7M244.1 352.7l-.2 .1M244.1 352.7l-.7 2.9M244.2 358.3l-.2 .1"/>
<path d="M244.2 358.3l-.1 1.1M324.9 347.7l1.5 3.3-.7 .2zM324.9 347.7l5.5 15.7M329.9 343.5a2.55 2.55 0 0 1 2.6-.7 2.55 2.55 0 0 1 1.8 2 2.27 2.27 0 0 1-2.6 2.2l-1.5-.4a1.92 1.92 0 0 1-.3-3.1zM401.8 359.7v55.3M453.1 359.7v20.3M528.3 359.7v20.3M543.1 359.7v20.3M584 359.7v-349.7h-574v400h391.8M589 359.7v-354.7h-584v410h584M37 376.3l.2 .2M37 376.3v3.7"/>
<path d="M37.1 373.2l.2 .1M37.1 373.2l-.1 3.1M37.2 376.5v3.6M37.3 373.3l-.1 3.2M37.3 367l.2 .1M37.3 367l.6 2.2M37.3 365l.3 .2M37.3 365v2M37.5 367.1l.7 2.2M37.6 365.2l-.1 1.9M37.9 369.2l.3 .1M37.9 369.2l-.8 4"/>
<path d="M38.1 362.1l.2 .1M38.1 362.1l-.8 2.9M38.2 369.3l-.9 4M38.3 362.2l-.7 3M51.8 379.2l.2 .1M51.8 379.2l-3.4 2.9M52 379.3l-3.3 2.9M53.7 378.3l.2 .1M53.7 378.3l-1.9 .9M53.9 378.4l-1.9 .9M54.5 377.8l.2 .1M54.5 377.8l-.8 .5"/>
<path d="M54.7 377.9l-.8 .5M54.9 377.5l.3 .1M54.9 377.5l-.4 .3M55.2 377.6l-.5 .3M58 375.4l.2 .1M58 375.4l-3.1 2.1M58.2 375.5l-3 2.1M60.4 374.2l.2 .2M60.4 374.2l-2.4 1.2M60.6 374.4l-2.4 1.1M63.8 379.2h.1M63.9 379.4h.1"/>
<path d="M63.9 379l-.1 .2M63.9 379l.1 .1M63.9 379h.1M64 379.2h.1M64 379.2l-.2 .3 .2-.2M64 379h.1M64 377.8a.22 .22 0 0 1 .3-.1 .22 .22 0 0 1 0 .4v.1a.28 .28 0 0 1-.4 .2 .28 .28 0 0 1 0-.5zM64 379.1l-.1 .1M64 379v.2M64 379l-.2 .2M64 379.3h.1M64.1 379.2h.1"/>
<path d="M64.1 379h.1M64.1 379l.1 .3M64.2 377.7l-.4 .6M64.2 379.3h-.1M64.2 379.3h.1M64.2 378.9l-.1 .1M64.2 378.9h.1M64.2 378.8l-.1 .2M64.2 378.8l.1 .1M64.2 379l-.1 .2M64.2 379l.1 .1M64.2 379h.1"/>
<path d="M64.3 378.9l-.2 .1M64.3 378.8v.1M64.3 379.1l-.2 .1M64.3 379.2h.1M64.3 379.2l-.1 .1M64.3 379v.1M64.3 378.9l-.1 .1M64.3 378.9h.1M64.3 379.1h.1M64.3 379.1v.1M65.5 372.1l.2 .1M65.5 372.1l-5.1 2.1"/>
<path d="M65.7 372.2l-5.1 2.2M66.3 372l.3 .1M66.3 372l-.8 .1M66.6 372.1l-.9 .1M69.2 370l.2 .2M69.2 370l-2.9 2M69.4 370.2l-2.8 1.9M71 368.8l.2 .2M71 368.8l-1.8 1.2M71.2 369l-1.8 1.2M72.9 365.9l.2 .1M72.9 365.9l-1.9 2.9"/>
<path d="M73.1 366l-1.9 3M73.5 376.9a.52 .52 0 0 1 .8-.2 .52 .52 0 0 1 0 .8l-.1 .2a.61 .61 0 0 1-.9 .5 .61 .61 0 0 1 0-1.1zM73.6 376.7a.52 .52 0 0 1 .2 .8 .52 .52 0 0 1-.7 .1M73.7 363.2l.2 .2M73.7 363.2l-.8 2.7M73.9 363.4l-.8 2.6M74.2 362.2l.2 .1M74.2 362.2l-.5 1M74.4 362.3l-.5 1.1M81.6 367.7a.22 .22 0 0 1 .3-.1 .22 .22 0 0 1 .1 .3l-.1 .1a.28 .28 0 0 1-.4 .2 .28 .28 0 0 1 0-.5zM81.8 367.5l-.4 .6M83.7 369.6a.4 .4 0 0 1 .6 0 .4 .4 0 0 1-.2 .6 .38 .38 0 0 1-.6 .2 .38 .38 0 0 1 0-.6z"/>
<path d="M84.3 369.6l-.6 .9M198.9 374.1a.95 .95 0 0 1 1 .4 .95 .95 0 0 1-.1 1.1l-.9-.6zM199.5 374.1a.52 .52 0 0 0-.2 .7 .52 .52 0 0 0 .7 .2M201.3 372.4l.4 .2a.26 .26 0 0 1 .1 .3 .26 .26 0 0 1-.3 .2l-.2-.4zM201.5 372.4l.3 .6M206.5 361.3l.1 2.4M206.6 363.7l2.3 3.4M206.7 361.2l-.2 .1M206.7 361.2l.1 2.4M206.8 363.6l-.2 .1M206.8 363.6l2.3 3.4M208.9 367.1l.5 1.1"/>
<path d="M209.1 367l-.2 .1M209.1 367l.5 1.1M209.4 368.2l.7 2.6M209.6 368.1l-.2 .1M209.6 368.1l.8 2.6M210.1 370.8l1.9 3M210.4 370.7l-.3 .1M210.4 370.7l1.9 3M212 373.8l1.8 1.2M212.3 373.7l-.3 .1M212.3 373.7l1.7 1.2M213.8 375l2.9 1.9"/>
<path d="M214 374.9l-.2 .1M214 374.9l2.9 1.9M216.7 376.9l.9 .2M216.9 376.8l-.2 .1M216.9 376.8l.9 .1M217.6 377.1l5 2.1M217.8 376.9l-.2 .2M217.8 376.9l5 2.2M222.6 379.2l2.5 1.1M222.8 379.1l-.2 .1M222.8 379.1l2.5 1.1M244.1 362.2l.3 1.3"/>
<path d="M244.3 362.1l-.2 .1M244.3 362.1l.3 1.3M244.4 363.5l.5 3.6M244.6 363.4l-.2 .1M244.6 363.4l.6 3.5M244.9 367.1l.8 2.9M245.1 374.2l.8 4M245.2 366.9l-.3 .2M245.2 366.9l.7 3M245.3 374.1l-.2 .1M245.3 374.1l.8 4M245.7 370v1.9"/>
<path d="M245.7 371.9l-.6 2.3M245.9 369.9l-.2 .1M245.9 369.9v1.9M245.9 371.8l-.2 .1M245.9 371.8l-.6 2.3M245.9 378.2l.2 3.1M246.1 378.1l-.2 .1M246.1 378.1l.2 3.1M330.4 363.4h.1M445.6 375h115.3M445.6 370h115.3M36.4 391.9l.3 .1"/>
<path d="M36.4 391.9l.2 .7M36.6 392.6l.2 .2M36.6 392.6l.2 3.2M36.7 392l.1 .8M36.7 388.4l.2 .1M36.7 388.4l-.3 3.5M36.7 398.2l.2 .2M36.7 398.2l-.3 3.3 .2 .1M36.8 392.8l.3 3.1M36.8 395.8l.3 .1M36.8 395.8l-.1 2.4M36.9 384.7l.2 .1"/>
<path d="M36.9 384.7l.2 1.6M36.9 388.5l-.2 3.5M36.9 398.4l-.3 3.2M37 380l.2 .1M37 380l-.1 4.7M37.1 395.9l-.2 2.5M37.1 386.3l.2 .1M37.1 386.3l-.4 2.1M37.1 384.8l.2 1.6M37.2 380.1l-.1 4.7M37.3 386.4l-.4 2.1M39.1 392.2a.22 .22 0 0 1 .3-.1 .22 .22 0 0 1 .1 .3l-.1 .1a.28 .28 0 0 1-.4 .3 .28 .28 0 0 1 .1-.5z"/>
<path d="M39.3 392.1l-.3 .6M40.4 394.5a.4 .4 0 0 1 .7 .1 .4 .4 0 0 1-.3 .6 .38 .38 0 0 1-.6 .2 .38 .38 0 0 1 .1-.6zM41 394.6l-.5 .9M42.7 394.7a.52 .52 0 0 1 .8-.2 .52 .52 0 0 1-.1 .8v.2a.61 .61 0 0 1-.9 .5 .61 .61 0 0 1 0-1.1zM42.8 394.5a.52 .52 0 0 1 .2 .8 .52 .52 0 0 1-.7 .1M47.9 381.8l.5 .3M48.4 382.1l.3 .1M58.2 385.7a.52 .52 0 0 1 .8-.2 .52 .52 0 0 1 0 .8l-.1 .2a.61 .61 0 0 1-.9 .5 .61 .61 0 0 1 0-1zM58.3 385.6a.52 .52 0 0 1 .3 .7 .52 .52 0 0 1-.8 .2M60.5 382.9a.4 .4 0 0 1 .7 .1 .4 .4 0 0 1-.3 .6 .38 .38 0 0 1-.6 .2 .38 .38 0 0 1 0-.6zM61.1 383l-.5 .9M209.1 381.9l.5 .9"/>
<path d="M209.2 381.7h.2l.4 .4a.41 .41 0 0 1-.1 .7 .41 .41 0 0 1-.5-.4zM218.9 382.6l.4 .2a.26 .26 0 0 1 .2 .3 .26 .26 0 0 1-.3 .2l-.3-.4zM219.1 382.6l.3 .5M222 387.4a.95 .95 0 0 1 1 .5 .95 .95 0 0 1-.1 1.1l-.8-.6zM222.7 387.5a.52 .52 0 0 0-.2 .7 .52 .52 0 0 0 .7 .2M224.4 390.7l.5 .9M224.4 390.5h.3l.4 .4a.41 .41 0 0 1-.1 .7 .41 .41 0 0 1-.6-.4zM225.1 380.3l3 2.1M225.3 380.2l3.4 2.4M225.3 380.2l-.2 .1M228.1 382.4l.4 .3M228.3 382.3l-.2 .1"/>
<path d="M228.5 382.7l.8 .6M228.7 382.6l-.2 .1M228.7 382.6l.8 .5M229.3 383.3l1.9 .9M229.5 383.1l-.2 .2M229.5 383.1l1.9 .9M231.2 384.2l3.4 2.8M231.4 384l3.4 2.9-.2 .1M231.4 384l-.2 .2M239.9 399.7l.5 .9M240 399.5h.3l.3 .4a.41 .41 0 0 1 0 .7 .41 .41 0 0 1-.6-.4zM242.1 399a.95 .95 0 0 1 1 .5 .95 .95 0 0 1-.1 1.1l-.8-.6z"/>
<path d="M242.8 399.1a.52 .52 0 0 0-.3 .7 .52 .52 0 0 0 .8 .2M243.8 396.9l.4 .2a.26 .26 0 0 1 .1 .3 .26 .26 0 0 1-.3 .2l-.2-.3zM243.9 396.9l.4 .6M246 391.2l.3 2.2M246 385l.1 4.6M246.1 381.3l-.1 3.7M246.1 389.6l-.1 1.6M246.2 391.1l-.2 .1M246.2 391.1l.3 2.1M246.2 384.9l-.2 .1M246.2 384.9l.1 4.6M246.3 381.2l-.2 .1"/>
<path d="M246.3 381.2l-.1 3.7M246.3 393.4l.3 3.5M246.3 389.5l-.2 .1M246.3 389.5l-.1 1.6M246.4 397.6l-.2 3.2M246.5 393.2l-.2 .2M246.5 393.2l.3 3.5M246.6 396.9l-.2 .7M246.6 397.5l-.2 .1M246.6 397.5l-.2 3.1M246.8 396.7l-.2 .2M246.8 396.7l-.2 .8"/>
<path d="M47 410v5M97 410v5M147 410v5M197 410v5M246.2 400.8l.1 2.4M246.3 403.2l.3 3.2M246.4 400.6l-.2 .2M246.4 400.6l.1 2.5M246.5 403.1l-.2 .1M246.5 403.1l.3 3.2-.2 .1M247 410v5M297 405v10"/>
<path d="M347 410v5"/>
<circle cx="85" cy="27.4" r=".61"/>
<circle cx="85" cy="27.4" r=".91"/>
<circle cx="87.3" cy="36.9" r=".45"/>
<circle cx="260.2" cy="36.9" r=".45"/>
<circle cx="262.5" cy="27.4" r=".61"/>
<circle cx="87.4" cy="42.6" r=".61"/>
<circle cx="260.1" cy="42.6" r=".61"/>
<circle cx="260.1" cy="42.6" r=".91"/>
<circle cx="67.4" cy="114.7" r=".61"/>
<circle cx="67.4" cy="114.7" r=".91"/>
<circle cx="68.7" cy="110" r=".61"/>
<circle cx="110.4" cy="112.5" r=".45"/>
<circle cx="114.7" cy="119.9" r="1.56"/>
<circle cx="237.1" cy="112.5" r=".45"/>
<circle cx="278.8" cy="110" r=".91"/>
<circle cx="278.8" cy="110" r=".61"/>
<circle cx="280.1" cy="114.7" r=".61"/>
<circle cx="381.6" cy="151.3" r="1.56"/>
<circle cx="387.6" cy="151.3" r="1.56"/>
<circle cx="56.5" cy="197.5" r=".4"/>
<circle cx="91.6" cy="198.2" r="1.83"/>
<circle cx="91.7" cy="197.5" r=".4"/>
<circle cx="91.8" cy="198.6" r=".09"/>
<circle cx="91.8" cy="198.8" r=".11"/>
<circle cx="116.6" cy="197.5" r=".4"/>
<circle cx="230.9" cy="197.5" r=".4"/>
<circle cx="255.8" cy="197.5" r=".4"/>
<circle cx="291" cy="197.5" r=".4"/>
<circle cx="58.5" cy="201.5" r=".61"/>
<circle cx="61.7" cy="203.5" r=".91"/>
<circle cx="61.7" cy="203.5" r=".61"/>
<circle cx="83.7" cy="203.5" r=".61"/>
<circle cx="83.7" cy="203.5" r=".91"/>
<circle cx="86.8" cy="201.5" r=".61"/>
<circle cx="105.3" cy="203.5" r=".91"/>
<circle cx="105.3" cy="203.5" r=".61"/>
<circle cx="119.6" cy="201.5" r=".61"/>
<circle cx="227.9" cy="201.5" r=".91"/>
<circle cx="227.9" cy="201.5" r=".61"/>
<circle cx="242.2" cy="203.5" r=".61"/>
<circle cx="260.7" cy="201.5" r=".91"/>
<circle cx="260.7" cy="201.5" r=".61"/>
<circle cx="263.8" cy="203.5" r=".61"/>
<circle cx="285.8" cy="203.5" r=".61"/>
<circle cx="289" cy="201.5" r=".91"/>
<circle cx="289" cy="201.5" r=".61"/>
<circle cx="488.2" cy="242.8" r="1.56"/>
<circle cx="494.2" cy="242.8" r="1.56"/>
<circle cx="329.1" cy="317.7" r="8"/>
</g>
<g fill="none" stroke="#000" stroke-width=".35">
<path d="M254.1 39.6l6 1.5-6 1.5zM260.1 33.5v18.1M248.1 41.1h12M248.1 44h12M254.1 42.5l6 1.5-6 1.5zM55.4 110.8h12M55.4 117.7h12M61.4 109.3l6 1.5-6 1.5zM61.4 116.2l6 1.5-6 1.5zM67.4 107.2v14.1M445.6 365h115.3M459.2 380v10"/>
<path d="M401.8 400h74.9M401.8 390h74.9M401.8 395h74.9M459.2 400v10M401.8 405h57.4"/>
</g>
<g fill="none" stroke="#000" stroke-width=".5">
<path d="M401.8 359.7h187.2v55.3h-187.2zM445.6 359.7v20.3M560.9 359.7v20.3M401.8 380h187.2M476.7 380v35M574 380v15M462.2 383.4l5.5-1.2v5.4l-5.5-1.2zM476.7 395h112.3M401.8 410h187.2M476.7 405h112.3M532.9 405v10"/>
<circle cx="472.6" cy="384.9" r="2.72"/>
<circle cx="472.6" cy="384.9" r="1.47"/>
</g>
<path d="M461.1 384.9h14.8" fill="none" stroke="#000" stroke-width=".5" stroke-dasharray="15.2 1.3 1.3 1.3" stroke-dashoffset="7.4"/>
<path d="M472.6 381.7v6.6" fill="none" stroke="#000" stroke-width=".5" stroke-dasharray="15.2 1.3 1.3 1.3" stroke-dashoffset="13.8"/>
<path d="M408.4 145.5h-10M515 237.1h-10" fill="none" stroke="#000" stroke-width=".28" stroke-dasharray="15.2 1.3 1.3 1.3" stroke-dashoffset="12.1"/>
<g fill="#000">
<path d="M324.9 347.7l1.5 3.3-.7 .2z"/>
<path d="M254.1 39.6l6 1.5-6 1.5zM254.1 42.5l6 1.5-6 1.5z"/>
<path d="M61.4 109.3l6 1.5-6 1.5zM61.4 116.2l6 1.5-6 1.5z"/>
</g>
<text font-size="13.3" x="560.5" y="27.3">1x</text>
<g font-size="8.5">
<text x="257.8" y="32.5">B</text>
<text x="258.3" y="58.5">B</text>
<text x="381.9" y="64">SCHNITT</text>
<text x="64.4" y="105.9">A</text>
<text x="64.2" y="128.5">A</text>
<text x="489.3" y="152">SCHNITT</text>
<text x="96.6" y="204.9">Z</text>
<text x="312.5" y="266">DETAIL</text>
</g>
<g font-size="6.7">
<text x="403" y="330.9">Oberfläche: Alle Seiten Poliert</text>
<text x="403" y="343.9">Hinweis: Alle Senkungen für Senkkopfschraube</text>
<text x="430.4" y="350.3">ISO 10642 M8</text>
</g>
<text font-size="6" x="464.2" y="407.8">02</text>
<g font-size="4.7">
<text x="315.7" y="56.4" transform="rotate(-90 315.7 56.4)">496,27</text>
<text x="416.5" y="64">A-A</text>
<text x="387.3" y="72.2">MAßSTAB 2 : 1</text>
<text x="41.8" y="125.4" transform="rotate(-90 41.8 125.4)">1821,63</text>
<text x="117.3" y="121.7">9</text>
<text x="315.7" y="141.5" transform="rotate(-90 315.7 141.5)">1168,97</text>
<text x="383.4" y="148.7" transform="rotate(-90 383.4 148.7)">18,25</text>
<text x="389.4" y="148.7" transform="rotate(-90 389.4 148.7)">12,25</text>
<text x="416.9" y="153.2" transform="rotate(-82 416.9 153.2)">90°</text>
<text x="523.9" y="152">B-B</text>
<text x="493.9" y="160.2">MAßSTAB 2 : 1</text>
<text x="402.1" y="201.9">3</text>
<text x="315.7" y="206.1" transform="rotate(-90 315.7 206.1)">156,39</text>
<text x="86.2" y="216.2">824,95</text>
<text x="175.6" y="216.2">3</text>
<text x="214.5" y="216.2">188,49</text>
<text x="248.6" y="216.2">483,62</text>
<text x="297.6" y="216.2">152,84</text>
<text x="489.9" y="240.3" transform="rotate(-90 489.9 240.3)">18,25</text>
<text x="495.9" y="240.3" transform="rotate(-90 495.9 240.3)">12,25</text>
<text x="524.9" y="245" transform="rotate(-82 524.9 245)">90°</text>
<text x="341.4" y="266">Z</text>
<text x="312" y="274.2">MAßSTAB 2 : 1</text>
<text x="508.7" y="285.4">3</text>
<text x="330.9" y="365.2">Graviert</text>
</g>
<text font-size="4.2" x="578.7" y="389.8">A2</text>
<text font-size="3.9" x="522.5" y="387.2">01-00000586</text>
<g font-size="3.5">
<text x="402.6" y="358.2">Fertigungsverfahren: Senken + Polieren + Graviert</text>
<text x="529.3" y="393.8">23-042</text>
<text x="525.2" y="399.3">Laserteil (Platte 28)</text>
<text x="430.2" y="403.4">Friedrich</text>
<text x="402.7" y="413.9">FREIGEGEBEN</text>
<text x="434.6" y="408.2">Friedrich</text>
<text x="494" y="413.9">Maßstab:1:10</text>
<text x="499.6" y="408.2">14.376kg</text>
<text x="550.6" y="413.9">Blatt 1 von 2</text>
<text x="563.2" y="408.2">1.4404 HG Nr.9</text>
</g>
<g font-size="3.3">
<text x="447.5" y="368.2">00</text>
<text x="529.2" y="368.8">09.11.23</text>
<text x="543.2" y="368.5">Friedrich</text>
<text x="447.5" y="373.2">01</text>
<text x="453.7" y="373.8">Skaliert</text>
<text x="529.2" y="373.8">12.01.24</text>
<text x="543.2" y="373.5">Friedrich</text>
<text x="447.5" y="378.2">02</text>
<text x="453.7" y="378.8">Konstruktion weiter angepasst</text>
<text x="529.2" y="378.8">26.02.24</text>
<text x="543.2" y="378.5">Friedrich</text>
</g>
<g font-size="2.8">
<text x="446.7" y="364.1">Rev.</text>
<text x="480" y="364.1">Änderung</text>
<text x="530.9" y="364.1">Datum</text>
<text x="547.8" y="364.1">Name</text>
<text x="407" y="385.2">Allgemeintoleranz DIN ISO 2768-mK</text>
<text x="411.3" y="388">Schutzvermerk DIN ISO 16016</text>
<text x="402.7" y="393.4">Werkstückkanten DIN ISO 13715</text>
<text x="402.7" y="398.6">Oberflächenangaben DIN EN ISO 1302</text>
<text x="402.7" y="403.4">Erstellt von:</text>
<text x="461.7" y="402.7">Revision:</text>
<text x="402.6" y="408.2">Geprüft von:</text>
</g>
<g font-size="2.7">
<text x="477.3" y="387.2">Zeichnung Nr.:</text>
<text x="477.3" y="392.7">Kommission:</text>
<text x="477.3" y="398.6">Bezeichnung:</text>
<text x="477.3" y="408.2">Gewicht:</text>
<text x="533.2" y="408.2">Material:</text>
</g>
<g font-size="2.5">
<text x="21.6" y="8.2">1</text>
<text x="71.2" y="8.2">2</text>
<text x="121.2" y="8.2">3</text>
<text x="171.2" y="8.2">4</text>
<text x="221.2" y="8.2">5</text>
<text x="271.2" y="8.2">6</text>
<text x="321.2" y="8.2">7</text>
<text x="371.2" y="8.2">8</text>
<text x="421.2" y="8.2">9</text>
<text x="470.5" y="8.2">10</text>
<text x="520.8" y="8.2">11</text>
<text x="570.3" y="8.2">12</text>
<text x="6.7" y="35.7">A</text>
<text x="585.7" y="35.7">A</text>
<text x="6.7" y="85.7">B</text>
<text x="585.7" y="85.7">B</text>
<text x="6.7" y="135.7">C</text>
<text x="585.7" y="135.7">C</text>
<text x="6.7" y="185.7">D</text>
<text x="585.7" y="185.7">D</text>
<text x="6.7" y="235.7">E</text>
<text x="585.7" y="235.7">E</text>
<text x="6.7" y="285.7">F</text>
<text x="585.7" y="285.7">F</text>
<text x="6.7" y="335.7">G</text>
<text x="6.7" y="385.7">H</text>
<text x="21.6" y="413.2">1</text>
<text x="71.2" y="413.2">2</text>
<text x="121.2" y="413.2">3</text>
<text x="171.2" y="413.2">4</text>
<text x="221.2" y="413.2">5</text>
<text x="271.2" y="413.2">6</text>
<text x="321.2" y="413.2">7</text>
<text x="371.2" y="413.2">8</text>
</g>
<g font-size="1.8">
<text x="562.4" y="364.4">DRAWING IS PROPRIETARY TO</text>
<text x="562.4" y="367.2">PEC METALL DESIGN GMBH</text>
<text x="562.4" y="369.9">ANY USE OF THE INCLUDED</text>
<text x="562.4" y="372.7">INFORMATION IS PROHIBITED</text>
<text x="562.4" y="375.4">UNLESS APPROVED IN</text>
<text x="562.4" y="378.2">WRITING</text>
</g>
</svg>
